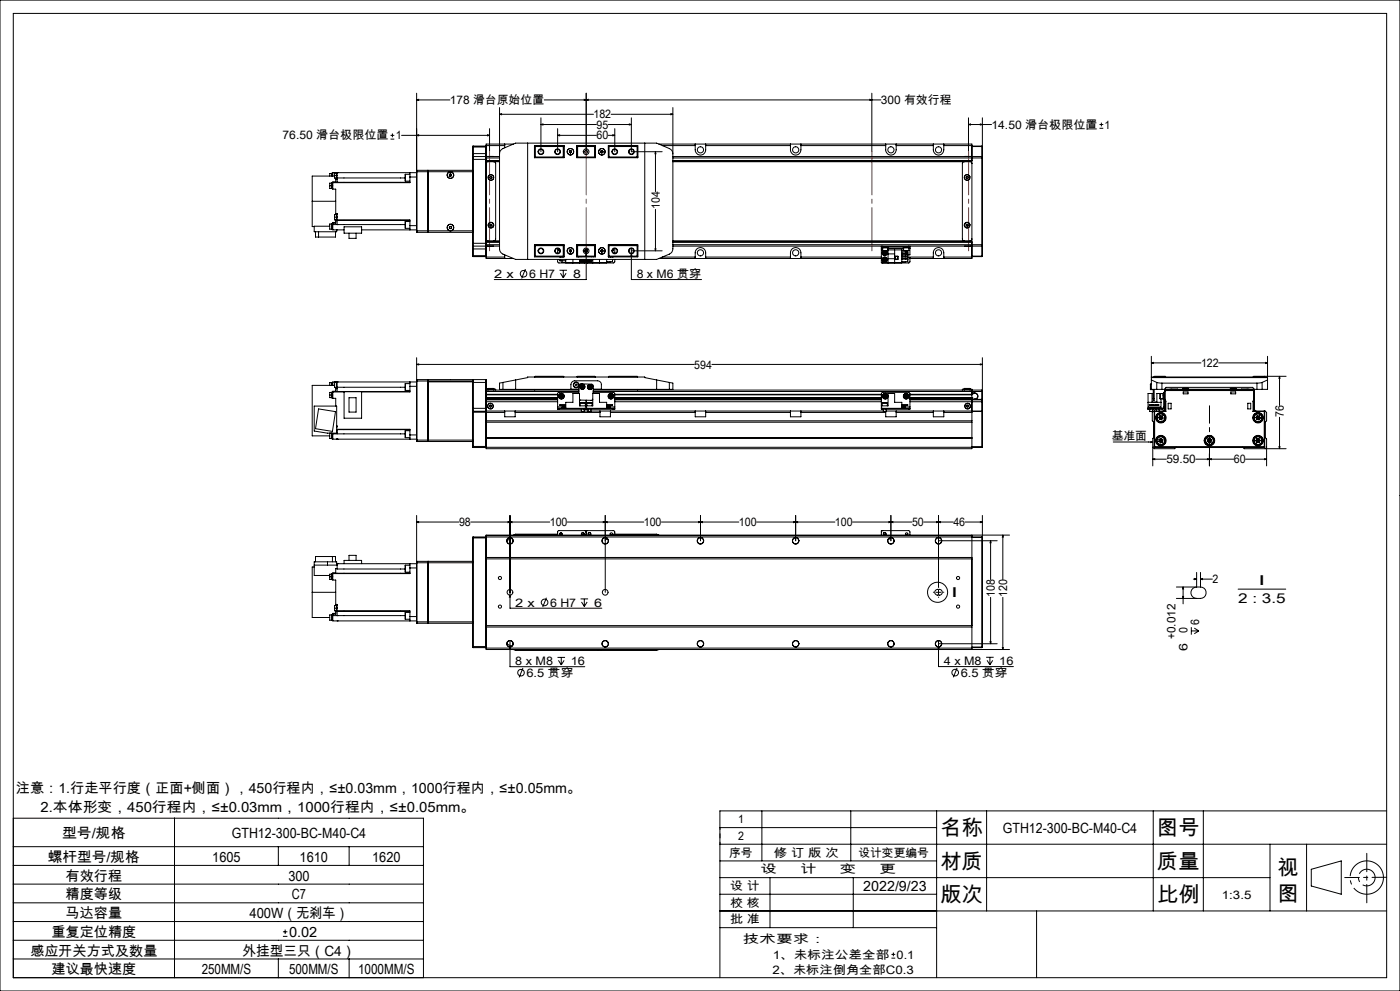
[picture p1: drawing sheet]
<svg xmlns="http://www.w3.org/2000/svg" width="420mm" height="297mm" viewBox="0 0 420 297" stroke-linecap="round" stroke-linejoin="round" font-family="sans-serif">
<g fill="none" stroke="#000" stroke-width=".3">
<path d="M0 0h420v297h-420zM4 4h412v289h-412zM125 29.9l.6-.1v.3zM125 29.9h10M125 27.9v41.3M146.9 38.6v6.9M149.9 34.3l.6-.2v.3zM149.9 32.2v42.4l.1 .6 .6 .8 4.1 1.7h42.3l4.4-1.9 .5-1.2v-42.4M149.9 34.3h28.1M162.3 37.3l.6-.2v.4zM162.3 37.3h16.6M162.3 35.3v10.2"/>
<path d="M167.3 38.6v6.9M175.3 29.8l.6 .1-.6 .2zM175.9 29.9l.6-.1v.3zM175.9 27.9v17.6M182.5 37.3h6.9M183.3 34.3h18.6M184.4 38.6v6.9M188.8 37.1l.6 .2-.6 .2zM189.4 35.3v10.2h9.2M201.3 34.1l.6 .2-.6 .1zM260.9 29.8l.6 .1-.6 .2zM261.5 27.9v17.6"/>
<path d="M264.3 29.9h-101M290.5 37.3l.6-.2v.4zM290.5 37.3h7M290.5 35.3v10.2M294.1 37.1l.6 .2-.6 .2zM294.7 35.3v11.8M329.8 38.4h1.2M329.8 37.3h1.2M330.4 36.8v1.1M98.9 55.7v.8h.8M98.9 55.7h.9M99.5 54.9h-.6v.8"/>
<path d="M99.5 52h-.6v.8M99.7 54.8l.1 1.7M99.7 51.9v.9M99.8 54.6v.1M99.8 54.8h-.3v1.7M99.8 51.9h-.3v.9M99.8 54.7v2h.9v7.3M99.8 54.6h23.2M100.4 52.8h-6.7v7.5M100.4 52.6v.8h.5M100.4 52.6h.7M100.7 53.8v.7l-.9 .1"/>
<path d="M100.7 53.4v.4M100.7 51.7v.1M100.7 53.8h.4M100.9 51.7v1.7h.2M100.9 51.8h-.5v.8M101.1 54.6h.1M101.1 53.3v1.3M101.1 51.7v1.6M101.1 51.7h.1M101.1 53.3h20.5M117.2 41.7h1.1M117.2 40.6h1.1"/>
<path d="M117.7 40v1.1M120.5 40.6h26.4M121.6 53.3v1M121.6 52.2h.1M121.6 52.3v1M121.6 52.2h1.4M121.6 54.3h1.4M123 51.7v1.4M123 53.1v1.6h-23.2M123 53.1h2M125 40.6l.6-.2v.3zM125 51.5h16.8v-.5h-13.4v18.6"/>
<path d="M125 51.7h-25.2v1.1M125.1 51v.5M125.1 51l-.1 .5M125.1 51h3.2M128.3 51v18.6M128.3 51l.1 .1M128.4 51.1v18.4M128.4 51.1h.1M134.8 52.3l.1 .4M134.9 52.7l.3 .1M135.1 52.1l.3 .2M135.1 52.1l-.3 .2"/>
<path d="M135.4 52.3v.3M135.4 52.6l-.2 .2M141.8 51.1h.1M141.9 47v.8M141.9 46v1M141.9 47.8v25.1M141.9 47.8h3.9M141.9 46h3.9M141.9 44.1h3.9M141.9 46.9v26.9M141.9 43.8v3.1M141.9 43.8v2.2"/>
<path d="M141.9 46.9h8M141.9 46.9v.1M141.9 43.8h3.9M145.8 46.9v26.9M145.8 43.8v3.1M145.8 46.9v.1M145.8 43.8h.1M145.8 46.9h.1M145.8 47v.8M145.8 47.8v25.1M145.8 48.1h4.1M145.8 43.6h5.6"/>
<path d="M145.8 47.3h4.1M146.3 40.4l.6 .2-.6 .1zM146.3 46.9h1.7M147.1 52.9h.4l.1 .3-.2 .3h-.3l-.2-.3zM148.1 48.5l.6 .4v22.8l-.6 .5M149.9 48.5h-3.5l-.6 .5M149.9 46.1l.1-.7 .6-.7 4.1-1.8h42.3l4.1 1.8 .5 .5 .3 .9M151.4 43.2v1.1M154 43.2h-8.2v3.7M158.3 42.9v34.8M160.3 46.9h.1M160.3 43.7h8.9v3.6h-8.9z"/>
<path d="M160.4 43.8v3.5M160.4 43.8h8.8M160.4 43.8l.1 .1M160.5 43.9h8.5M160.5 43.9v3.2M160.5 47.1l-.1 .1h8.8M160.5 47.1h8.5M167.3 40.6l.6-.2v.3zM167.3 40.6h11.6M169 43.9v3.2M169 43.9l.1-.1v3.4l-.1-.1M170.9 45.6l.2 .2"/>
<path d="M170.9 45.3v.3M171.1 45.2l.3 .1M171.1 45.2l-.2 .1M171.4 45.3v.3M171.4 45.6l-.3 .2M173 43.7l.1 .1M173 43.7h5.6v3.6h-5.6zM173 43.8h5.6M173 47.2h5.6M173.1 43.8v3.4l.2-.1M173.1 43.8l.2 .1M173.3 43.9h5.1"/>
<path d="M173.3 43.9v3.2M173.3 47.1h5.1M178.4 43.9l.2-.1v3.4l-.2-.1M178.4 43.9v3.2M180.3 45.6l.3 .2M180.3 45.3v.3M180.6 45.2l.2 .1M180.6 45.2l-.3 .1M180.8 45.3v.3M180.8 45.6l-.2 .2M182.5 40.6h1.9M182.5 43.7h8.8v3.6h-8.8z"/>
<path d="M182.5 43.8h8.8M182.7 43.9l-.1-.1v3.4l.1-.1M182.7 43.9h8.4M182.7 43.9v3.2M182.7 47.1h8.4M183.1 43.7v.1M183.8 40.4l.6 .2-.6 .1zM191.1 43.9v3.2M191.1 47.1l.2 .1h-8.8M191.3 43.8v3.5M191.3 46.9h.1M191.3 43.8l-.2 .1"/>
<path d="M193.4 42.9v34.8M196.6 45.5l.2 .6h-.3zM196.6 45.5v11.9M197.7 43.2h93.9v34.3h-18.6M198.7 43.6h9.9M201.9 48.5h89.1l.6 .5M201.9 46.9h92.7M201.9 48.1h89.7M201.9 47.3h92.7M208.6 43.2v1.7a1.57 1.57 0 0 0 1.5 1.6 1.57 1.57 0 0 0 1.6-1.6v-1.7M211.7 43.6h25.4M237.1 43.2v1.7a1.57 1.57 0 0 0 1.6 1.6 1.57 1.57 0 0 0 1.6-1.6v-1.7"/>
<path d="M240.3 43.6h25.4M265.7 43.2v1.7a1.57 1.57 0 0 0 1.6 1.6 1.57 1.57 0 0 0 1.6-1.6v-1.7M268.9 43.6h11.1M280 43.2v1.7a1.57 1.57 0 0 0 1.6 1.6 1.57 1.57 0 0 0 1.5-1.6v-1.7M283.1 43.6h8.5M289.3 48.5l-.6 .4v22.8l.2 .3 .4 .2M289.4 46.9h1.7M289.8 53.1l.3-.2h.3v.4l-.2 .2-.3-.1zM291.6 43.8h3M291.6 43.9h3M294.6 46.9v.4M294.6 47.3h.1"/>
<path d="M294.6 46.9l.1 .2M294.6 43.8v.1M294.6 43.9v3M294.6 47.3v26M294.7 47.1v.2M294.7 47.3v26M93.7 60.3v7.6h.6M93.7 60.3h7M94.7 69.5v1.5h5.9v-1.5M95.6 69.5v1.5M98.9 67.8h-4.6v1.7h6.7v-.6M99.5 67.1h-.6v1.6h.6"/>
<path d="M99.7 67.1v1.7M99.8 66.9v.4M99.8 67.3v1.6h3.4M99.8 67.1h-.3v1.7h.3M99.8 67.3h21.8M100.4 65.1v.8h22.6v1.7M100.4 65.1h.7M100.7 64h.4v1.1M100.7 64v.3M100.7 66.1v.8h-.9M100.7 65.9v.2M100.7 66.7h-.9v.2"/>
<path d="M100.7 66.1h.4M100.9 64.3h-.5v.8M101.1 64.2h-.2v1.7M101.1 65.1v.9M101.1 67.3h.1M101.1 66v1.3M101.1 68.9h.1M101.1 66h21.9M103.2 68h5.3v1.9h-5.3zM104.7 69.9v1.5h2.1v-1.5M108.5 68.9h16.5M121.6 68.4h.1"/>
<path d="M121.6 67.4v1M121.6 66.4v1M121.6 66.4h1.4M121.6 68.4h1.4M123 67.6v1.3M123 67.6h2M125 69.2h16.8v.4M125 69.2l.1 .4M125.1 69.2v.4M125.1 69.6h3.2M128.4 69.5h.1M128.4 69.5v.1"/>
<path d="M128.4 69.5l-.1 .1M128.4 69.6h13.4M134.8 68.4l.3 .1M134.9 68l-.1 .4M135.1 67.9l.3 .1M135.1 67.9l-.2 .1M135.4 68v.4M135.4 68.4l-.3 .1M141.8 69.5h.1M141.9 72.9v.8M141.9 73.7v.9M141.9 74.6v2.3"/>
<path d="M141.9 69.5l-.1 .1M141.9 76.6h3.9M141.9 72.9h3.9M141.9 73.7v.1M141.9 74.6h3.9M141.9 73.8v3.1M141.9 73.8h8M141.9 76.9h3.9M145.8 73.8v3.1M145.8 71.6l.5 .6h3.6M145.8 73.7h.1M145.8 72.9v.8"/>
<path d="M145.8 73.8v3.7h8.2M145.8 72.5h4.1M145.8 77h5.6M145.8 73.3h4.1M145.8 73.7v.1M145.8 76.8v.1M146.3 73.8h1.7M147 67.4l.2-.2 .3 .1 .1 .3-.3 .2zM151.4 76.4v1.1M160.3 73.8h.1M160.3 73.4h8.9v3.6h-8.9zM160.4 73.4v3.5"/>
<path d="M160.4 76.9h8.8M160.5 73.6v3.2M160.5 76.8h8.5M160.5 73.6h8.5M160.5 76.8l-.1 .1M167.3 77.7v.8l.3 .3h8M167.3 74.5v1.4M167.6 75.1h.4M167.6 74.6v.5M167.9 77h.1M167.9 77.7v.4h1.8M168 75.2l-.1 .3"/>
<path d="M168.1 78.1h.4M168.6 76.9v.1M168.6 78.1v.6h1.1M169 73.6v3.2M169 73.6l.1-.1v3.4l-.1-.1M169.2 73.5h-8.8l.1 .1M169.7 77.7v1.1h12.3v-1.1M170.9 75.3l.2 .2M170.9 75v.3M171.1 74.9l.3 .1M171.1 74.9l-.2 .1M171.4 75v.3"/>
<path d="M171.4 75.3l-.3 .2M171.9 77.7v1.1M173 73.4h5.6v3.6h-5.6zM173 76.9h5.6M173 73.5h5.6M173.1 76.9l-.1 .1M173.3 73.6l-.2-.1v3.4M173.3 73.6v3.2M173.3 76.8h5.1M173.3 73.6h5.1M173.3 76.8l-.2 .1M173.6 76.9v.1"/>
<path d="M173.7 76.9v.1M173.8 77.7v1.1M173.9 78h.1M173.9 78h1.6M173.9 77.7v.3M174 78h1.5M174.3 76.9v.1M174.6 78l.1 .2M174.8 78l-.1 .2M175 78l.1 .1M175.1 78.1l-.4 .1M175.2 78l-.1 .1"/>
<path d="M175.4 75.1h.1M175.4 75.3l.1 .2M175.5 75.1h-.1M175.5 75v.1M175.5 77.7v.3M175.5 74.9h.6M175.6 77.7a.74 .74 0 0 1-.6 .8 .74 .74 0 0 1-.9-.5M175.6 77.7a.78 .78 0 0 1-.6 .9 .78 .78 0 0 1-.9-.6M175.9 76.1l.1 .6h-.3zM175.9 74.3v9.5h-27.6M176.2 75.1h.1M176.2 78h.1"/>
<path d="M176.2 75v.1M176.2 77.7v.3M176.2 75.3l-.1 .2M176.2 78h1.5M176.5 78v.1M176.5 78.1l.4 .1M176.9 78v.2M177.2 78l-.3 .2M177.4 76.9v.1M177.6 78a.76 .76 0 0 1-.9 .5 .76 .76 0 0 1-.6-.8 .78 .78 0 0 0 .6 .9 .78 .78 0 0 0 .9-.6M177.7 78h.1M177.8 77.7v.3"/>
<path d="M177.8 77.7v1.1M178 76.9v.1M178.4 73.6l.2-.1v3.4l-.2-.1M178.4 73.6v3.2M179.8 77.7v1.1M180.3 75.3l.3 .2M180.3 75v.3M180.6 74.9l.2 .1M180.6 74.9l-.3 .1M180.8 75v.3M180.8 75.3l-.2 .2M182.5 73.4h8.8v3.6h-8.8z"/>
<path d="M182.5 76.9h8.8M182.5 73.5h8.8l-.2 .1M182.7 73.6l-.1-.1v3.4l.1-.1M182.7 73.6v3.2M182.7 76.8h8.4M182.7 73.6h8.4M183.1 76.9v.1M183.1 78.4v.3h-1.1M183.7 75.1h.3M183.8 77h.1M183.8 77.9v-.2v.7h-1.8M184 75.1h-.3"/>
<path d="M184 74.6v.5M184.4 77.7v.9l-.3 .2h-8M184.4 74.5v1.4M189.4 76.1l.2 .6h-.3zM189.4 74.3v9.5h21.1M189.4 75.2h9.2M191.1 73.6v3.2M191.1 76.8l.2 .1M191.3 73.4v3.5M191.3 73.8h.1M196.5 74.6h.3l-.2 .6zM196.6 62.8v12.4"/>
<path d="M197.7 77.5h66.7M198.7 77h9.9M201.9 72.5h89.7M201.9 73.8h92.7M201.9 73.3h92.7M208.6 77.5v-1.7a1.57 1.57 0 0 1 1.5-1.6 1.57 1.57 0 0 1 1.6 1.6v1.7M211.7 77h25.4M237.1 77.5v-1.7a1.57 1.57 0 0 1 1.6-1.6 1.57 1.57 0 0 1 1.6 1.6v1.7M240.3 77h24.1M264.4 74h.4M264.4 74v.5M264.4 74.5v4.3h6.1v-3.9"/>
<path d="M264.4 73.8v.2M264.4 74.9h.4M264.4 74.5h.4M264.7 74v.3h1.7v-.3M264.8 75.1h.9M264.8 75.1h1.5M264.8 74.3v.8M264.8 73.8v.2M264.8 74h7.8M265 77.7l.1 .4M265 77.7l.4 .1M265 76l.4 .2"/>
<path d="M265.1 75.1a.77 .77 0 0 0-.4 1.1 .77 .77 0 0 0 1 .3 .77 .77 0 0 0 .4-1M265.1 78.1l.4 .1M265.1 75.6l-.1 .4M265.1 75.6l.3 .2M265.1 75.1a.74 .74 0 0 0-.4 1 .74 .74 0 0 0 1 .4 .74 .74 0 0 0 .4-1M265.3 77.4l.4 .1M265.3 77.4l-.3 .3M265.3 77.4l.1 .4M265.4 77.8l.4 .2M265.4 77.8l.1 .4M265.4 77.8l-.3 .3M265.4 75.8l.3 .3"/>
<path d="M265.4 75.8l-.4 .2M265.4 75.8v.4M265.5 75.4l.3 .2M265.5 75.4l-.4 .2M265.5 75.4l-.1 .4M265.7 75.1l.4 .4M265.7 77.5l.1 .5M265.7 77.5l-.3 .3M265.7 76.1l-.3 .1M265.8 75.1l.3 .4M265.8 78l-.3 .2M265.8 75.6l-.1 .5"/>
<path d="M265.8 75.6l-.4 .2M266.3 75.1h-.6M266.3 74.3v.8M266.3 74.9l4.8 .1M266.3 74.5h4.8M266.4 74.9v3.9M266.4 76.1h2M266.4 77.5h2M268.4 74.9v3.9M268.5 76.8h.9v.9h-.9zM269.3 76.8v.9M270.5 75.5h1.8v.4"/>
<path d="M270.5 76.2h1.8v.5h-1.8M270.5 77h1.8v.4h-1.8M270.5 77.7h1.8M270.5 75.9h1.8M271 74v.3h1.6M271.1 75.1h1.5M271.1 74.3v.8M271.6 77.4v.3l.4-.2 .3 .2M271.6 75.1v.4M271.6 76.7v.3M271.6 78.4v.3h-1.1M271.8 75.5h.4"/>
<path d="M271.9 77.5h.2M272.3 75.9l-.2 .3-.5-.3v.3M272.3 75.7v.2M272.3 77.7v.2M272.3 77.3h.7v1.2l-.3 .3h-8.1M272.3 77.7v.7h-1.8M272.3 77h7.7M272.6 74h.4M272.6 73.8v.2M272.6 74.3v.8M272.6 74.5h.4M272.7 74l-.1 .3"/>
<path d="M273 74v.5M273 73.8v.2M273 74.5v1.9h-.7M280 77.5v-1.7a1.57 1.57 0 0 1 1.6-1.6 1.57 1.57 0 0 1 1.5 1.6v1.7M283.1 77h8.5M289.4 73.8h1.7M289.8 67.4l.3-.2 .3 .4-.2 .2-.3-.1zM291.6 71.6l-.5 .6h-89.2M291.6 76.9h3M291.6 76.8h3M294.6 73.3h.1M294.6 73.3v.5"/>
<path d="M294.6 76.8h.1M294.6 76.8v.1M294.6 73.8v3M294.7 73.3v.3M294.7 73.6l-.1 .2M294.7 76.8l-.1 .1M294.7 73.6v3.2M157.6 80.6l-1.1 2.9M167.9 81h2.2M168.1 81.9l.9 1.4M169 81v2.3M169.8 81.9l-.8 1.4"/>
<path d="M98.9 118.4v.8h.6M98.9 118.4h.9M99.5 117.6h-.6v.8M99.5 114.6v.9M99.7 117.5v1.7M99.7 114.6l-.8 .1v.8M99.8 117.3v.2M99.8 117.5h-.3v1.7h.3M99.8 114.6l-.1 .9M99.8 117.5v1.9h.9v2.3M99.8 117.5h3.4M99.8 117.3h23.2"/>
<path d="M100.4 115.5h-6.7v15.1h5.2M100.7 116.5v.8h-.9M100.7 116.1v.4M100.7 114.5h.1M100.7 116.5h.4M100.9 114.5v1.7h.2M100.9 114.5h-.5v1.6h.5M101.1 117.3h.1M101.1 116.1v1.2M101.1 114.5v1.6M101.1 114.5h.1M101.1 116.1h20.5"/>
<path d="M103.2 117.4h5.3v7.9h-5.3zM104.7 119.2h2.1v4.3h-2.1zM121.6 115v2M121.6 115h.1M121.6 115h1.4M121.6 117h1.4M123 114.5v1.3M123 115.8v1.7h-14.5M123 115.8h2M125 109.2l.6-.1v.3zM125 107.2v24.7M125 109.2h83.3"/>
<path d="M125 114.5h-25.2v1M125 114.2h16.8M125.1 113.8v.4M125.1 113.8l-.1 .4M125.1 113.8h3.2M128.3 113.8l.1 18.1M128.3 113.8v18.5M128.4 113.8h13.4v.5h-13.4zM141.9 114.6h3.9M141.9 114.6v7.8M141.9 113.8v9.5M141.9 113.8v.8"/>
<path d="M141.9 113.8h3.9M145.8 113.8v9.5M145.8 113.8v.8M145.8 119.7v.1M145.8 114.6v2.7M145.8 119.8v2.6M145.8 116.7h.6M145.8 119.2h21.5M145.8 117.3v2.4M145.8 116.9h27.9M145.8 118.3h21.5M145.8 117.3h27.9"/>
<path d="M145.8 119.8h21.5M145.8 119.7h21.5M146.4 116.6l.1 .1M146.4 116.4h1.7M146.4 116.6h1.7M146.4 116.4v.5M146.4 116.7h1.7M148.1 116.7h.1M148.1 116.7h.6v.2M148.1 116.4v.5M150.9 116.7h20.4v-1.4a1.21 1.21 0 0 1 1.1-1.2h6.9a1.14 1.14 0 0 1 1.1 1.2v1.4h20.4M150.9 114.6l-1 .2v1.9h1"/>
<path d="M150.9 114.6v2.1M154.7 113.9v2.8M160.4 112.9h8.7M160.4 112.9v.1M160.4 116.7v.2M167.3 119.2h-21.5l21.5 .1M167.3 118.2h-21.5h21.5M168 118.5l.1 .5M168 118.5l.4 .2M168.1 119l.4 .2M168.4 118.3l.4 .2M168.4 118.3l-.4 .2"/>
<path d="M168.4 118.3v.4M168.4 118.7l.4 .2M168.4 118.7l.1 .5M168.4 118.7l-.3 .3M168.8 118.5v.4M168.8 118.5l-.4 .2M168.8 118.9l-.3 .3M169.1 112.9v.1M171.3 116.6h2.4M173.1 112.9h5.5M173.1 112.9v.1M173.6 117.6h-6.1l-.2 .3v4.1"/>
<path d="M173.6 117.9l.1-2.3 .5-.6 3.6 .2 .2 .5-.1 2.2M174.3 115.8l.1 .4M174.3 115.8l.4 .1M174.4 116.2l.4 .1M174.6 115.5l-.3 .3M174.6 115.5l.4 .1M174.6 115.5l.1 .4M174.7 115.9l.1 .4M174.7 115.9l.4 .1M175 115.6l.1 .4M175 115.6l-.6 .6M175.1 116l-.3 .3"/>
<path d="M175.9 119.9v2.8M176.6 115.9l.1 .4M176.6 115.9l.8 .2M176.7 116.3l.4 .1M176.9 115.6l-.3 .3M176.9 115.6l.4 .1M176.9 115.6l.1 .4M177 116l.1 .4M177 116l-.3 .3M177.3 115.7l.1 .4M177.3 115.7l-.3 .3M177.4 116.1l-.3 .3"/>
<path d="M177.8 119.6l-.4 .4-3.6-.2M177.9 117.6h6.3l.2 .4v4M177.9 117.3h116.7M178 116.9h116.6M178 116.6h2.4M178.6 112.9v.1M182.6 112.9h8.7M182.6 112.9v.1M182.9 118.6v.4M182.9 118.6l.8 .3M182.9 119l.4 .2M183.2 118.3l.4 .2"/>
<path d="M183.2 118.3l-.3 .3M183.2 118.3l.1 .9M183.6 118.5l.1 .4M183.6 118.5l-.7 .5M183.7 118.9l-.4 .3M184.4 119.2h80M184.4 118.2h80M184.4 118.3h80M184.4 119.8h80M184.4 119.7h80M184.4 119.3h80M191.3 112.9v.1"/>
<path d="M191.3 116.7v.2M197 113.9l-3.6-.7v-.2h-35.1v.2l-7.4 1.4M197 113.9v2.8M197 113.9l3.8 .7M200.8 114.6l1.1 .2v1.9h-1.1M200.8 114.6v2.1M213.6 109.2h81.1M265.1 118.8l.4 .4M265.3 118.5l-.2 .3M265.3 118.5l.6 .5M265.6 118.7l-.5 .1M265.6 118.7l-.1 .5"/>
<path d="M265.6 118.3l.4 .3M265.6 118.3l-.3 .2M265.6 118.3v.4M265.9 119l-.4 .2M266 118.6l-.1 .4M266 118.6l-.4 .1M271.5 118.6v.4M271.5 118.6l.7 .3M271.5 119l.4 .2M271.8 118.3l.4 .2M271.8 118.3l-.3 .3M271.8 118.3l.1 .9"/>
<path d="M272.2 118.5v.4M272.2 118.5l-.7 .5M272.2 118.9l-.3 .3M273 118.2h18.6M273 119.2h18.6M273 118.3h18.6M273 119.8h21.6M289.3 116.4h1.7M289.3 116.6v.1M289.3 116.7h-.6v.2M289.3 116.6h1.7M289.3 116.4v.5"/>
<path d="M289.3 116.7h1.7M291 116.6l-.1 .1M291 116.7h.6v3M291 116.4v.5M291.6 119.2l-18.6 .1M291.6 119.7v14.8h-145.8v-11.3M291.6 119.2h.1M291.6 118.2h.1M291.6 119.7h.1M291.6 119.7h3M291.6 117.8h.8M291.6 117.9h.8"/>
<path d="M292.4 117.9a.88 .88 0 0 1 .9 .8 .88 .88 0 0 1-.9 .9M292.4 117.8a.99 .99 0 0 1 1 .8 .99 .99 0 0 1-.8 1.1M292.4 117.8v.1M292.4 119.6v.1M292.4 119.6l-19.4 .1M294.1 109.1l.6 .1-.6 .2zM294.6 116.9v.4M294.6 119.7l.1 .1M294.6 119.7v.1M294.6 119.8v.6M294.6 117.3v2.4M294.7 107.2v26.7"/>
<path d="M294.7 119.8h-.1M294.7 119.8l-.1 .6M345.1 115.2l.1 1.6M345.1 115.2h.1M345.2 115.1l-.1 .1M345.2 115.2h-.1M345.2 115.1v.1M345.2 115.2v1.6M345.2 115.1h.2M345.2 116.8h.8M345.2 115.2h.2M345.4 113h34.9"/>
<path d="M345.4 113.2h34.9M345.4 113.9l1.6 .7M345.4 108.8l.6-.2v.3zM345.4 106.8v9.9h1.6M345.4 108.8h14.9M346 119.4v.6h.3v-.6M346 116.7v2.7M346 119.4h.3M346.3 112.9h3.4M346.3 112.9v.1M346.3 116.7v2.7M347 114.6l1.6 .2"/>
<path d="M347 116.7h1.6M347 114.6v2.1M348.1 118v1.5M348.1 119.5h.8M348.1 118h.8M348.3 118l-1.2-.1v2.6h-1.5v-2.6h-1.2v4.5M348.3 119.5v2.9M348.6 116.7h.8M348.6 114.8h28.5M348.6 114.8v1.9M349.1 117.9h-.2v1.7h.2M349.1 118h.3"/>
<path d="M349.1 118v4M349.4 117.6h-.3v.4M349.4 116.7l.4-.6h26l.5 .6M349.4 116.7v4.2M349.4 119.8l.2 .6M349.5 116.6h26.7v.5M349.5 116.6v.5M349.5 119.9v1M349.5 119.7l.1 .1M349.5 119.7l-.1 .1M349.5 117.3v2.4M349.6 119.8l.1 .6"/>
<path d="M349.6 119.8h-.2M349.7 112.9v.1M349.8 117l-.3 .3M349.8 116.9v.1M349.8 116.9l-.3 .2v.2M349.8 116.9h26M349.8 117h26M351 116.9v-.2h.5v.2M353.3 116.6v.1M354.8 116.4h1.8M354.8 116.6h.1M354.8 116.6h1.8"/>
<path d="M354.8 116.4v.2M355 117.5h1.4v.5h-1.4zM356.5 116.7h.1M356.6 116.4v.2M365.6 108.8h14.7M369.1 116.6v.1M369.1 116.4h1.7M369.1 116.6h1.7M369.1 116.4v.2M369.3 117.5h1.4v.5h-1.4zM370.8 116.6v.1M370.8 116.4v.2"/>
<path d="M372.4 116.6v.1M374.1 116.9v-.2h.6v.2M375.8 117l.3 .3M375.8 116.9v.1M375.8 116.9l.4 .2-.1 .2M376 112.9h3.4M376 112.9v.1M376.1 119.8l-.2 .6M376.1 119.8h.1M376.1 119.7v.1M376.1 119.7l.1 .1M376.1 117.3v2.4"/>
<path d="M376.2 119.9v1M376.2 119.8l-.1 .6M376.3 116.7h.8M376.3 116.7v4.2M377.1 116.7h1.5M377.1 114.8v1.9M378.6 114.6l-1.5 .2M378.6 114.6v2.1M379.3 112.8l.1 .1M379.4 112.9v.1M379.7 108.6l.6 .2-.6 .1zM380.3 113.9l-1.7 .7"/>
<path d="M380.3 106.8v9.9h-1.7M383.9 112.8l.1 .6h-.3zM383.9 112.8v8.7M385.8 112.8l-9.8 .1M95.6 122.6l5 .8-.9 5.9-5-.8zM98.9 129.8v1.6h.6M99.5 129.8v1.7h.3M99.7 129.8v1.7M99.8 129.8v.2M99.8 130v1.6h25.2M99.8 130h21.8M100.9 131.6h.1"/>
<path d="M101 127.7v.2M101 129.8v-8.1h-6.7v7.5l3.9 .6h2.9v-1.1h21.9v1.6M101.1 131.6h.1M101.1 128.8h21.9M121.6 129.1v2.1M121.6 129.1h1.4M121.6 131.2h1.4M123 130.3v1.3M123 130.3h2M125 131.9l.1 .4M125 131.9h16.9M125.1 131.9v.4"/>
<path d="M125.1 132.3h3.2M128.4 131.9v.4M128.4 132.3h.1M128.4 132.3h-.1M128.5 132.3v-18l13.4 .1-.2 17.9M128.5 132.3h13.2M141.9 122.4v.9M141.9 123.6h9.5M141.9 132.3h-.2M141.9 123.3v10.8M141.9 122.4h3.9M141.9 133.8h3.9"/>
<path d="M141.9 123.3h3.9M141.9 134.1h3.9M141.9 123.3h.1M145.8 123.3v10.8M145.8 123.3h.1M145.8 122.4v.8M145.8 123.2h5.6M145.8 126.1h145.8M145.8 126.5h145.8M145.8 131.1h145.8M145.8 131.4h145.8M145.8 120.4h21.5"/>
<path d="M146.9 121.5l.5 .1v.3l-.6-.1zM151.4 123.2h3.2M151.4 123.2v1.7h3.2v-1.7M154.6 123.2h19.8M154.6 123.6h25.4M167.3 122.4v.3h.4M167.3 122.4h.4M167.3 122v.4M167.3 122h2.4M167.7 122.4h7.7M167.7 122.7h7.7M167.7 122.4v.3"/>
<path d="M168.6 122v.2h1.1M169.7 122.4v-1.8h2.2v-2.7h1.9v3.7h4v-3.7h2v2.7h2.2v1.8M169.7 121.4h-1.8h1.8M174.1 120.8h1.5M174.1 120.8v.8M174.4 123.3h.9M174.4 122.7v.6M175.3 122.7v.6M175.3 123.2h1.1M175.4 122.4h.9M175.4 122.7h.5M175.4 122.4v.3"/>
<path d="M175.6 120.8v.8M175.9 122.7h.4M176.1 120.8h1.5M176.1 120.8v.8M176.3 122.4h7.7M176.3 122.4v.3M176.3 122.7h7.7M176.4 123.3h.1M176.4 122.7v.6M176.5 123.3h.8M177.3 123.3h-.8M177.3 122.7v.6"/>
<path d="M177.3 123.2h2.7M177.6 120.8v.8M180 123.2h3.1M180 123.2v1.7h3.1v-1.7M182 121.4h1.8h-1.8M183.1 122v.2h-1.1M183.1 123.2h25.5M183.1 123.6h25.5M184 122.4h.4M184 122.4v.3M184.4 122.4v.3h-.4M184.4 122v.4"/>
<path d="M184.4 122h-2.4M184.4 120.4h80M208.6 123.2h3.1M208.6 123.2v1.7h3.1v-1.7M211.7 123.2h25.4M211.7 123.6h25.4M237.1 123.2h3.2M237.1 123.2v1.7h3.2v-1.7M240.3 123.2h24.7M240.3 123.6h25.4M264.4 122.4h.4M264.4 121.6h2v-3.7h2v2.7h2.1v1.8"/>
<path d="M264.7 120.8h1.5M264.7 120.8v.8M264.8 122.4h7.8M264.8 122.7h7.8M264.8 122.4v.3M265 123.3h.1M265 122.7v.6M265.1 123.3h.8M265.1 123.3h.6M265.9 123.2h3M265.9 123.3h-.2M265.9 122.7v.6"/>
<path d="M266.2 120.8v.8M268.9 123.2h11.1M268.9 123.2v1.7h-3.2v-1.6M268.9 123.6h11.1M270.5 121.4h1.8h-1.8M271.6 122v.2h-1.1M272.6 122.4h.4M272.6 122.4v.3M273 122.4v.3h-.4M273 122v-4.1l-.2-.3h-8l-.4 .4v4.7h.4M273 122v.4M273 122h-2.5"/>
<path d="M273 120.4h21.6M280 123.2h3.1M280 123.2v1.7h3.1v-1.7M283.1 123.2h11.5M283.1 123.6h8.5M290.2 121.4l.3 .1-.1 .5h-.3l-.2-.4zM291.6 133.9h3M291.6 123.3h3M294.6 133.9v.2M294.6 133.9h.1M294.6 123.2v.1M294.6 134.1h-148.8"/>
<path d="M294.6 120.4v2.8M294.6 123.3v10.6M294.7 133.9l-.1 .2M334 132.5h11.8M344.4 120.6h3.9M344.5 122h3.7v.2h-3.7zM344.8 122.4h-.5v.3h.5M344.8 122.4h3.9M344.8 121.4h.7zM344.8 122.7h1.1M344.8 122.4v.3M344.9 123.3h.9"/>
<path d="M344.9 122.7v.6M345.2 132.4l.6 .1-.6 .1zM345.8 121.4h.4zM345.8 122.7v.6M345.8 134.1l.5 .4h6.1l.4-.4M345.8 137.6l.6-.1v.3zM345.8 137.6h4.1M345.9 122.7h.9M345.9 122.4v.3M346.3 123.3h.1M346.3 133.9h.1M346.3 133.9l.1 .2"/>
<path d="M346.3 123.3v10.6M346.4 133.9v.2M346.4 134.1h32.9M346.4 133.9h32.9M346.4 123.3h3.3M346.4 123.3v10.6M346.5 121.4h.4zM346.8 122.7h1.9M346.8 122.4v.3M346.9 122.7v.5M347.2 121.4h.5zM347.6 125.1l.2 .6"/>
<path d="M347.6 125.1l1.3 .2M347.7 132.3l.5 .4M347.7 131.7v.6M347.7 131.7l.6 .3M347.8 122.7v.5M347.8 125.7l.7 .1M348 124.6l-.4 .5M348 124.6l.7 .1M348 124.6l.3 .6M348.3 125.2l-.5 .5M348.3 125.2l.2 .6M348.3 132l.5 .5"/>
<path d="M348.3 132l-.1 .7M348.3 131.4l.6 .4M348.3 131.4l-.6 .3M348.3 131.4v.6M348.7 122.4v.3M348.7 124.7l.2 .6M348.7 124.7l-.4 .5M348.8 132.5l-.6 .2M348.9 131.8l-.1 .7M348.9 131.8l-1.2 .5M348.9 125.3l-.4 .5M349.1 122l-.4 .4"/>
<path d="M349.1 122h.3M349.4 122.5h.1M349.4 122.3v.2M349.4 122.1l-.7 .6M349.4 122.6l-.5 .6M349.4 120.9v1.4M349.4 122.3v.3M349.4 120.9h.2M349.4 122.6h.2M349.5 122.6l-.5 .6M349.6 120.9h.1M349.6 122.6h.1"/>
<path d="M349.6 120.9v1.7M349.6 123.2l.1 .1M349.6 120.4h.1M349.6 123.2h-3.5l-.4 .4v2.5l.4 .4v4.6l-.3 .3v8.2M349.6 120.4v2.8M349.7 120.4v2.9M350.4 120.9h.9v1.7h-.9zM352.8 134.1h20.1M362.2 132.2l.4 .5M362.2 137.5l.6 .1-.6 .2zM362.4 131.5l-.2 .7M362.4 131.5l.9 1"/>
<path d="M362.8 137.6l.6-.1v.3zM362.8 135.9v3.7M363 131.4l.5 .5M363 131.4l-.6 .1M363 131.4l-.4 1.3M363.3 132.5l-.7 .2M363.5 131.9l-.2 .6M363.5 131.9l-1.3 .3M370.1 137.6h-11.4M372.8 134.1l.5 .4h12.5M373.7 137.6h6.3M374.3 120.9h.9v1.7h-.9z"/>
<path d="M375.9 120.4h.2M375.9 123.3h3.4M375.9 120.4v2.9M376.1 122.5v.1M376.1 123.2l-.2 .1M376.1 123.2h3.5l.4 .4v2.5l-.4 .4v4.6l.4 .4v8.1M376.1 120.4v2.8M376.1 120.9h.1M376.1 120.9v1.7M376.1 122.6h.1M376.2 122.6l.4 .6M376.2 120.9l.1 1.5"/>
<path d="M376.2 122.6h.1M376.2 120.9v1.6M376.2 122.5v.1M376.3 122.6l.5 .6M376.3 122.4v.1M376.7 132.1l.4 .5M376.8 125.1l.2 .6M376.8 125.1l.6 .1M377 125.7l.6 .1M377 131.5l-.3 .6M377 131.5l.4 .5M377.2 124.6l-.4 .5"/>
<path d="M377.2 124.6l.6 .1M377.2 124.6l.4 1.2M377.4 132l-.3 .6M377.4 132l.4 .6M377.4 125.2l.7 .1M377.4 125.2l-.4 .5M377.7 131.5l.4 .5M377.7 131.5h-.7M377.7 131.5l-.3 .5M377.8 132.6h-.7M377.8 124.7l.3 .6M377.8 124.7l-.4 .5"/>
<path d="M378.1 132l-.3 .6M378.1 132l-1.4 .1M378.1 125.3l-.5 .5M379.3 133.9h.1M379.3 123.3h.1M379.3 133.9v.2M379.3 123.3v10.6M379.4 137.5l.6 .1-.6 .2zM379.4 133.9l-.1 .2M379.4 123.3v10.6M380 134.1l-.4 .4M383.7 133.9h.3l-.1 .6z"/>
<path d="M383.9 125.1v9.4M125 156.5l.6-.2v.3zM125 154.5v31.9M125 156.5h12.7M141.2 156.5h23.7M152.4 156.3l.6 .2-.6 .1zM153 156.5l.6-.2v.3zM153 154.5v27.8h27.6M167.9 159.9l.1 .3 .6-.1v-.2M168.1 159.7h.4M170.2 156.5h22.9M175.6 159.1h.5"/>
<path d="M175.9 159.1v1.3M181 156.3l.6 .2-.6 .1zM181.6 154.5v23M181.6 156.5l.6-.2v.3zM183.1 159.9v.2l.7 .1v-.3M209.5 156.3l.6 .2-.6 .1zM210.1 156.5l.6-.2v.3zM210.1 154.5v7.6M221.7 156.5h-23.3M227 156.5h23.5M238.1 156.3l.6 .2-.6 .1zM238.7 156.5l.6-.2v.3z"/>
<path d="M238.7 154.5v7.6M255.8 156.5h17.8M264.4 159.5l.4-.5h7.9l.3 .4v1M264.6 159.1h-.2v1.3M266.7 156.3l.6 .2-.6 .1zM267.3 156.5l.6-.2v.3zM267.3 154.5v7.6M271.6 159.9v.2l.7 .1v-.3M281 156.3l.6 .2-.6 .1zM281.6 156.5l.6-.2v.3zM281.6 154.5v21.4M286 156.5h-8.9"/>
<path d="M289.5 156.5h5.2M294.1 156.3l.6 .2-.6 .1zM294.7 154.5v39.4M93.7 177.5v7.6h5.2M93.7 177.5h7M94.3 169.9h-.6v7.6M94.3 169.4h6.8M94.7 168.4v-1.6h5.9v1.6M98.2 168.4v1M98.9 172.9v.7h.6M98.9 172.9h.9M99.5 172.1h-.6v.8"/>
<path d="M99.7 172v1.7M99.7 166.8v1.6M99.8 171.8v.1M99.8 172h-.3v1.7h.3M99.8 171.9v1.9h.9v7.3M99.8 171.8h23.2M101.1 170.4h-.4v1.3l-.9 .1M101.1 170.4l20.5 .1M101.1 168.9h.1M101.1 168.9v1.5M103.2 168.9v-.9h5.3v.9M104.7 168v-1.6h2.1v1.6"/>
<path d="M121.6 169.4v2.1M121.6 169.4h1.4M121.6 171.5h1.4M123 168.9v1.3M123 170.2v1.7h-23.2M123 170.2h2M125 168.9h-24v-.5h-6.7v4.1h4.6M125 168.7h16.9M125.1 168.2v.5M125.1 168.2l-.1 .5M125.1 168.2h3.2M128.3 168.2v18.6"/>
<path d="M128.3 168.2l.1 .1M128.4 168.7v18M128.4 168.3v18.4M128.4 168.3v.4M141.8 168.2l-13.4 .1M141.9 168.3v18.4M141.9 161.3h3.9M141.9 160.9v33.2M141.9 160.9h152.7M145.8 161v33.1M145.8 167.1h145.8M145.8 167.5h145.8"/>
<path d="M145.8 160.5h145.8M153 178.4l.1 .6h-.3zM153.6 161.4l-1.5 .6M163.9 179.1l-1.1 2.9M167.3 160.4v-1l.3-.4h7.9l.4 .5 .3-.5h7.9l.3 .3v1.1M167.3 160.1h-12.6l-.7 .3M167.9 160a.36 .36 0 0 1 .6-.3 .36 .36 0 0 1-.1 .7M167.9 160l.3 .4M167.9 160.1h.1M174.2 179.5h2.2M174.6 160.4a.44 .44 0 0 1-.1-.7 .44 .44 0 0 1 .7 0 .44 .44 0 0 1-.1 .7M175.3 179.5v2.2"/>
<path d="M176.6 160.4a.43 .43 0 0 1-.1-.7 .43 .43 0 0 1 .7 0 .43 .43 0 0 1-.1 .7M181.6 161.1l.2 .4 .5 .1M182 161.3v.3M183.3 160.4a.36 .36 0 0 1-.2-.6 .36 .36 0 0 1 .6 0 .36 .36 0 0 1-.2 .6M183.8 160.1h.1M184.4 160.1h12.6l.7 .3M265.1 160.4a.43 .43 0 0 1 0-.7 .43 .43 0 0 1 .6 0 .43 .43 0 0 1 0 .7M267.3 161.1l-.3 .4-.5 .1M271.9 160.4a.36 .36 0 0 1-.2-.6 .36 .36 0 0 1 .6 0 .36 .36 0 0 1-.2 .6M280.7 176.8a1.1 1.1 0 0 1 1.4-.1 1.1 1.1 0 0 1 .5 1.2 1.11 1.11 0 0 1-1.4 .5 1.11 1.11 0 0 1-.7-1.3zM280.8 177.5h1.5M281.6 176.8v1.4"/>
<path d="M281.6 162.1h17.6M291.6 160.4v34.3M291.6 161.1h3M294.6 160.9v.2M294.6 161.1v32.8M297.2 162.1l.1 .6h-.3zM297.2 162.1v11.6M297.2 179v13.9M300.8 160.4l.2 .6h-.3zM300.8 160.4v13.3M300.8 179v15.7M302.9 160.4h-157.1v34.3h157.1"/>
<path d="M352.9 175.9h7.3M354.8 178.7h.3l-.2 .6zM354.9 175.9v5.1M354.9 175.9l.2 .6h-.3zM358 173.6h1M358.4 173.4l.6 .2-.6 .1zM359 171.6v4.3a1.71 1.71 0 0 0-1.7 1.7 1.71 1.71 0 0 0 1.7 1.7M360.2 173.6l.6-.2v.3zM360.2 175.9a1.71 1.71 0 0 1 1.6 1.7 1.71 1.71 0 0 1-1.6 1.7h-7.3M360.2 171.6v4.3M360.2 173.6h3.5M371.4 176.6h14.3"/>
<path d="M99.5 184.3h-.6v1.6h.6M99.7 184.2v1.7M99.8 184.1v.4M99.8 184.5v1.6h25.2M99.8 184.2h-.3v1.7h.3M99.8 184.5h21.8M100.4 182.3v.8h.5M100.4 182.3h.7M100.7 181.1h.4v1.2M100.7 181.1v.4M100.7 183.3v.8h-.9M100.7 183.1v.2"/>
<path d="M100.7 183.8h-.9v.3M100.7 183.3h.4M100.9 181.5h-.5v.8M101.1 181.4h-.2v1.7h.2M101.1 182.3v.8M101.1 183.1v.1M101.1 184.5h.1M101.1 183.2v1.3M101.1 186.1h.1M101.1 183.1h21.9v1.7M101.1 183.2h21.9M121.6 183.5v2.1"/>
<path d="M121.6 183.5h1.4M121.6 185.6h1.4M123 184.8v1.3M123 184.8h2M125 186.4l.1 .4M125 186.4h16.9M125.1 186.4v.4M125.1 186.8h3.2M128.4 186.7l-.1 .1M128.4 186.7l13.4 .1M141.9 193.7h3.9M141.9 194.1h3.9"/>
<path d="M145.8 194.2h145.8M145.8 187.9h145.8M145.8 187.5h145.8M145.8 194v.1M152.1 193l1.5 .7M153 193.9l.1 .6h-.3zM153 192v7.8h22.4M154 194.7l.7 .2h16.6M167.3 197h2.2M167.5 197.9l.9 1.4M168.4 197v2.3M169.2 197.9l-.8 1.4"/>
<path d="M171.3 194.9h1.1M171.3 194.7v.2M172.4 194.9h6.9M172.4 194.7v.2M174.4 180.4l.9 1.3M176.1 180.4l-.8 1.3M179.3 194.9h1.1M179.3 194.7v.2M180.4 194.7v.2M197.7 194.7l-.7 .2h-16.6M281.6 193.9l.1 .6h-.3zM281.6 192v7.8h22.4"/>
<path d="M281.6 192.9h17.6M291.6 194.1h3M291.6 193.9h3M294.6 193.9h.1M294.6 193.9v.2M294.7 193.9l-.1 .2M295.8 197h2.3M296.1 197.9l.9 1.3M297 197v2.2M297 192.3h.3l-.1 .6zM297.8 197.9l-.8 1.3M300.7 194.1h.3l-.2 .6z"/>
<path d="M357.4 188v2.2M357.4 189.1h2.3M358.3 188.2l1.4 .9M359.7 189.1l-1.4 .8M156.9 200.2l-1.1 2.8M287.1 200.2l-1.1 2.8M4 245.2h123v47.8M4 253.7h123M4 259.4h123M52.4 245.2v47.8M83.5 253.7v5.7M104.7 253.7v5.7"/>
<path d="M216 253h200M216 248h65M216 258h65M228.6 243v15M255.2 243v15M281 243v50M296 243v30M346 243v30M361 243v30M381 253v20M392 253v20M416 243h-200v50"/>
<path d="M4 265h123M4 270.6h123M4 276.2h123M84.9 279.3h1.3M85.5 278.6v1.3M216 278h65M216 273h200M216 263h165M216 268h65M231 263v15M256 263v15M311 273v20"/>
<path d="M393.4 260.5l9-2.5v10l-9-2.5zM4 281.8h123M4 287.4h123M83.5 287.4v5.6M84.9 280.6h1.3M104.7 287.4v5.6M267.4 287.2h1.2M267.4 286h1.2M268 285.5v1.1"/>
<circle cx="135.1" cy="52.5" r="1"/>
<circle cx="135.1" cy="52.5" r=".97"/>
<circle cx="147.3" cy="53.2" r=".85"/>
<circle cx="147.3" cy="53.2" r=".82"/>
<circle cx="162.3" cy="45.5" r=".86"/>
<circle cx="162.3" cy="45.5" r=".71"/>
<circle cx="167.3" cy="45.5" r=".72"/>
<circle cx="167.3" cy="45.5" r=".86"/>
<circle cx="171.1" cy="45.5" r=".99"/>
<circle cx="171.1" cy="45.5" r=".96"/>
<circle cx="175.8" cy="45.5" r=".43"/>
<circle cx="175.8" cy="45.5" r=".86"/>
<circle cx="180.6" cy="45.5" r=".96"/>
<circle cx="180.6" cy="45.5" r=".98"/>
<circle cx="184.4" cy="45.5" r=".72"/>
<circle cx="184.4" cy="45.5" r=".86"/>
<circle cx="189.4" cy="45.5" r=".72"/>
<circle cx="189.4" cy="45.5" r=".86"/>
<circle cx="210.1" cy="44.9" r=".93"/>
<circle cx="238.7" cy="44.9" r=".93"/>
<circle cx="267.3" cy="44.9" r=".92"/>
<circle cx="281.6" cy="44.9" r=".92"/>
<circle cx="290.1" cy="53.2" r=".81"/>
<circle cx="290.1" cy="53.2" r=".85"/>
<circle cx="135.1" cy="68.2" r=".98"/>
<circle cx="135.1" cy="68.2" r=".95"/>
<circle cx="147.3" cy="67.5" r=".86"/>
<circle cx="147.3" cy="67.5" r=".81"/>
<circle cx="162.3" cy="75.2" r=".87"/>
<circle cx="162.3" cy="75.2" r=".71"/>
<circle cx="167.3" cy="75.2" r=".72"/>
<circle cx="167.3" cy="75.2" r=".87"/>
<circle cx="171.1" cy="75.2" r=".97"/>
<circle cx="171.1" cy="75.2" r=".99"/>
<circle cx="175.8" cy="75.2" r=".43"/>
<circle cx="175.8" cy="75.2" r=".86"/>
<circle cx="180.5" cy="75.2" r=".97"/>
<circle cx="180.6" cy="75.2" r=".98"/>
<circle cx="184.4" cy="75.2" r=".72"/>
<circle cx="184.4" cy="75.2" r=".87"/>
<circle cx="189.4" cy="75.2" r=".72"/>
<circle cx="189.4" cy="75.2" r=".87"/>
<circle cx="210.1" cy="75.8" r=".93"/>
<circle cx="238.7" cy="75.8" r=".93"/>
<circle cx="265.4" cy="77.8" r=".77"/>
<circle cx="265.4" cy="77.8" r=".75"/>
<circle cx="281.6" cy="75.8" r=".92"/>
<circle cx="290.1" cy="67.5" r=".86"/>
<circle cx="290.1" cy="67.5" r=".81"/>
<circle cx="157.1" cy="82" r=".98"/>
<circle cx="168.4" cy="118.7" r=".85"/>
<circle cx="168.4" cy="118.7" r=".75"/>
<circle cx="172.8" cy="115.4" r=".28"/>
<circle cx="172.8" cy="115.4" r=".86"/>
<circle cx="172.9" cy="115.4" r=".77"/>
<circle cx="174.7" cy="115.9" r=".77"/>
<circle cx="174.7" cy="115.9" r=".74"/>
<circle cx="177" cy="116" r=".74"/>
<circle cx="183.3" cy="118.7" r=".74"/>
<circle cx="183.3" cy="118.7" r=".86"/>
<circle cx="265.6" cy="118.7" r=".85"/>
<circle cx="265.6" cy="118.7" r=".76"/>
<circle cx="265.6" cy="118.7" r=".74"/>
<circle cx="271.8" cy="118.7" r=".85"/>
<circle cx="271.8" cy="118.7" r=".75"/>
<circle cx="147.1" cy="121.7" r=".81"/>
<circle cx="147.1" cy="121.7" r=".85"/>
<circle cx="290.3" cy="121.7" r=".86"/>
<circle cx="290.3" cy="121.7" r=".81"/>
<circle cx="348.2" cy="125.2" r="1.43"/>
<circle cx="348.2" cy="132" r="1.43"/>
<circle cx="348.2" cy="125.2" r="1.57"/>
<circle cx="348.2" cy="132.1" r="1.57"/>
<circle cx="348.3" cy="132.1" r="1.19"/>
<circle cx="348.3" cy="125.2" r="1.18"/>
<circle cx="362.8" cy="132" r="1.43"/>
<circle cx="362.8" cy="132.1" r="1.57"/>
<circle cx="362.8" cy="132" r="1.19"/>
<circle cx="362.8" cy="132.1" r="1.22"/>
<circle cx="377.4" cy="125.2" r="1.57"/>
<circle cx="377.4" cy="132.1" r="1.57"/>
<circle cx="377.4" cy="125.2" r="1.18"/>
<circle cx="377.4" cy="125.2" r="1.21"/>
<circle cx="377.4" cy="125.2" r="1.42"/>
<circle cx="377.4" cy="132" r="1.42"/>
<circle cx="377.4" cy="132" r="1.19"/>
<circle cx="150" cy="173.2" r=".48"/>
<circle cx="153" cy="162.1" r=".97"/>
<circle cx="153" cy="162.1" r=".93"/>
<circle cx="153" cy="177.5" r=".85"/>
<circle cx="174.9" cy="160" r=".34"/>
<circle cx="176.8" cy="160" r=".35"/>
<circle cx="181.6" cy="162.1" r=".97"/>
<circle cx="181.6" cy="177.5" r=".86"/>
<circle cx="181.6" cy="162.1" r=".93"/>
<circle cx="210.1" cy="162.1" r=".98"/>
<circle cx="210.1" cy="162.1" r=".93"/>
<circle cx="238.7" cy="162.1" r=".98"/>
<circle cx="238.7" cy="162.1" r=".93"/>
<circle cx="265.4" cy="160" r=".34"/>
<circle cx="267.3" cy="162.1" r=".98"/>
<circle cx="267.3" cy="162.1" r=".94"/>
<circle cx="281.3" cy="177.5" r="3"/>
<circle cx="281.6" cy="162.1" r=".98"/>
<circle cx="281.6" cy="162.1" r=".94"/>
<circle cx="287.4" cy="173.2" r=".47"/>
<circle cx="150" cy="181.8" r=".48"/>
<circle cx="153" cy="192.9" r=".93"/>
<circle cx="153" cy="192.9" r=".96"/>
<circle cx="163.4" cy="180.6" r=".99"/>
<circle cx="181.6" cy="192.9" r=".93"/>
<circle cx="181.6" cy="192.9" r=".96"/>
<circle cx="210.1" cy="192.9" r=".93"/>
<circle cx="210.1" cy="192.9" r=".97"/>
<circle cx="238.7" cy="192.9" r=".93"/>
<circle cx="238.7" cy="192.9" r=".97"/>
<circle cx="267.3" cy="193" r=".94"/>
<circle cx="267.3" cy="192.9" r=".97"/>
<circle cx="281.6" cy="193" r=".94"/>
<circle cx="281.6" cy="192.9" r=".97"/>
<circle cx="287.4" cy="181.8" r=".47"/>
<circle cx="156.3" cy="201.6" r="1"/>
<circle cx="286.6" cy="201.6" r=".99"/>
</g>
<path d="M412.4 262.3a2.5 2.5 0 0 0-4.1-1.1 2.5 2.5 0 0 0 1 4.2 2.5 2.5 0 0 0 3.2-2.9l-.1-.2" fill="none" stroke="#000" stroke-width=".3" stroke-dasharray="30.5 1.3 1.3 1.3" stroke-dashoffset="24.5" stroke-linecap="butt"/>
<path d="M414.8 261.5a5 5 0 0 0-8.3-2 5 5 0 0 0 2.2 8.3 5 5 0 0 0 6.2-6l-.1-.3" fill="none" stroke="#000" stroke-width=".3" stroke-dasharray="30.5 1.3 1.3 1.3" stroke-dashoffset="16.7" stroke-linecap="butt"/>
<path d="M362.8 121.6v14.3" fill="none" stroke="#000" stroke-width=".3" stroke-dasharray="30.5 1.3 1.3 1.3" stroke-dashoffset="25.2"/>
<path d="M280.1 177.5h-.1M281.6 176.1v-.2M281.6 178.9v.2M283 177.5h.2" fill="none" stroke="#000" stroke-width=".3" stroke-dasharray="30.5 1.3 1.3 1.3"/>
<path d="M410 255.7v14.9" fill="none" stroke="#000" stroke-width=".3" stroke-dasharray="30.5 1.3 1.3 1.3" stroke-dashoffset="25"/>
<path d="M403.4 263l12.6-.1" fill="none" stroke="#000" stroke-width=".3" stroke-dasharray="30.5 1.3 1.3 1.3" stroke-dashoffset="26.1"/>
<path d="M216 248v5" fill="none" stroke="#000" stroke-width=".3" stroke-dasharray="30.5 1.3 1.3 1.3" stroke-dashoffset="29.9"/>
<path d="M146.9 45.5v29.7M175.9 45.5v29.7M261.6 45.5v29.7M290.6 45.5v29.7" fill="none" stroke="#f00" stroke-width=".3" stroke-dasharray="30.5 1.3 1.3 1.3" stroke-dashoffset="17.5"/>
<g fill="#000">
<path d="M345.2 132.4l.6 .1-.6 .1z"/>
<path d="M125 29.9l.6-.1v.3zM175.3 29.8l.6 .1-.6 .2zM125 40.6l.6-.2v.3zM146.3 40.4l.6 .2-.6 .1z"/>
<path d="M149.9 34.3l.6-.2v.3zM201.3 34.1l.6 .2-.6 .1z"/>
<path d="M162.3 37.3l.6-.2v.4zM188.8 37.1l.6 .2-.6 .2z"/>
<path d="M294.1 37.1l.6 .2-.6 .2zM290.5 37.3l.6-.2v.4zM260.9 29.8l.6 .1-.6 .2zM175.9 29.9l.6-.1v.3z"/>
<path d="M196.6 45.5l.2 .6h-.3zM196.5 74.6h.3l-.2 .6zM383.9 112.8l.1 .6h-.3zM383.7 133.9h.3l-.1 .6zM300.8 160.4l.2 .6h-.3zM300.7 194.1h.3l-.2 .6zM297.2 162.1l.1 .6h-.3zM297 192.3h.3l-.1 .6z"/>
<path d="M125 109.2l.6-.1v.3zM294.1 109.1l.6 .1-.6 .2zM167.3 40.6l.6-.2v.3zM183.8 40.4l.6 .2-.6 .1zM189.4 76.1l-.1 .6h.3zM175.9 76.1l-.2 .6h.3zM362.8 137.6l.6-.1v.3zM379.4 137.5l.6 .1-.6 .2zM125 156.5l.6-.2v.3zM152.4 156.3l.6 .2-.6 .1zM153 156.5l.6-.2v.3zM181 156.3l.6 .2-.6 .1zM153 178.4l-.2 .6h.3zM153 193.9l-.2 .6h.3zM281.6 193.9l-.2 .6h.3zM210.1 156.5l.6-.2v.3zM238.1 156.3l.6 .2-.6 .1z"/>
<path d="M379.7 108.6l.6 .2-.6 .1zM345.4 108.8l.6-.2v.3z"/>
<path d="M362.2 137.5l.6 .1-.6 .2zM345.8 137.6l.6-.1v.3zM294.1 156.3l.6 .2-.6 .1zM281.6 156.5l.6-.2v.3zM209.5 156.3l.6 .2-.6 .1zM181.6 156.5l.6-.2v.3z"/>
<path d="M238.7 156.5l.6-.2v.3zM266.7 156.3l.6 .2-.6 .1z"/>
<path d="M267.3 156.5l.6-.2v.3zM281 156.3l.6 .2-.6 .1z"/>
<path d="M354.9 175.9l.2 .6h-.3zM354.8 178.7h.3l-.2 .6z"/>
<path d="M360.2 173.6l.6-.2v.3zM358.4 173.4l.6 .2-.6 .1z"/>
</g>
<g font-size="6.3">
<text x="282.1" y="250.3">名称</text>
<text x="347.1" y="250.3">图号</text>
<text x="282.1" y="260.3">材质</text>
<text x="347.1" y="260.3">质量</text>
<text x="383.3" y="262.1">视</text>
<text x="383.3" y="269.9">图</text>
<text x="282.1" y="270.3">版次</text>
<text x="347.1" y="270.3">比例</text>
</g>
<g font-size="4.2">
<text x="4.8" y="237.6">注意：1.行走平行度（正面+侧面），450行程内，≤±0.03mm，1000行程内，≤±0.05mm。</text>
<text x="12.2" y="243.3">2.本体形变，450行程内，≤±0.03mm，1000行程内，≤±0.05mm。</text>
<text x="18.6" y="251.3">型号/规格</text>
<text x="69.5" y="251.3">GTH12-300-BC-M40-C4</text>
<text x="300.8" y="249.5">GTH12-300-BC-M40-C4</text>
<text x="14.4" y="258.3">螺杆型号/规格</text>
<text x="19.7" y="263.9">有效行程</text>
<text x="63.7" y="258.3">1605</text>
<text x="86.5" y="263.9">300</text>
<text x="89.9" y="258.3">1610</text>
<text x="111.7" y="258.3">1620</text>
<text x="19.7" y="269.5">精度等级</text>
<text x="87.6" y="269.5">C7</text>
<text x="259" y="267">2022/9/23</text>
<text x="19.7" y="275.2">马达容量</text>
<text x="74.9" y="275.2">400W（无刹车）</text>
<text x="15.5" y="280.8">重复定位精度</text>
<text x="86.7" y="280.8">0.02</text>
<text x="9.1" y="286.4">感应开关方式及数量</text>
<text x="72.7" y="286.4">外挂型三只（C4）</text>
<text x="15.5" y="292">建议最快速度</text>
<text x="60.5" y="292">250MM/S</text>
<text x="86.7" y="292">500MM/S</text>
<text x="107.4" y="292">1000MM/S</text>
</g>
<g font-size="4.1">
<text x="285.3" y="179">I</text>
<text x="377.6" y="175.4">I</text>
<text x="371.4" y="180.6">2 : 3.5</text>
</g>
<g font-size="3.5">
<text x="135" y="31.2">178 滑台原始位置</text>
<text x="178.1" y="35.5">182</text>
<text x="264.3" y="31.2">300 有效行程</text>
<text x="84.8" y="41.8">76.50 滑台极限位置 1</text>
<text x="178.9" y="41.8">60</text>
<text x="178.9" y="38.6">95</text>
<text x="297.5" y="38.6">14.50 滑台极限位置 1</text>
<text x="197.9" y="62.7" transform="rotate(-90 197.9 62.7)">104</text>
<text x="148.3" y="83.3">2 x</text>
<text x="158.7" y="83.3">6 H7</text>
<text x="171.9" y="83.3">8</text>
<text x="191" y="83.3">8 x M6 贯穿</text>
<text x="208.3" y="110.5">594</text>
<text x="360.3" y="110">122</text>
<text x="385.1" y="125" transform="rotate(-90 385.1 125)">76</text>
<text x="333.5" y="132">基准面</text>
<text x="349.9" y="138.9">59.50</text>
<text x="370.1" y="138.9">60</text>
<text x="137.7" y="157.7">98</text>
<text x="164.9" y="157.7">100</text>
<text x="193.2" y="157.7">100</text>
<text x="221.7" y="157.7">100</text>
<text x="250.5" y="157.7">100</text>
<text x="273.6" y="157.7">50</text>
<text x="286" y="157.7">46</text>
<text x="298.5" y="179" transform="rotate(-90 298.5 179)">108</text>
<text x="302.1" y="179" transform="rotate(-90 302.1 179)">120</text>
<text x="363.7" y="174.8">2</text>
<text x="154.6" y="181.8">2 x</text>
<text x="165" y="181.8">6 H7</text>
<text x="178.2" y="181.8">6</text>
<text x="352.7" y="191.6" transform="rotate(-90 352.7 191.6)">+0.012</text>
<text x="356.2" y="189.8" transform="rotate(-90 356.2 189.8)">0</text>
<text x="359.7" y="187.3" transform="rotate(-90 359.7 187.3)">6</text>
<text x="356.2" y="195.1" transform="rotate(-90 356.2 195.1)">6</text>
<text x="154.6" y="199.3">8 x M8</text>
<text x="157.9" y="202.8">6.5 贯穿</text>
<text x="171.2" y="199.3">16</text>
<text x="283.2" y="199.3">4 x M8</text>
<text x="288.2" y="202.8">6.5 贯穿</text>
<text x="299.8" y="199.3">16</text>
<text x="221.4" y="246.8">1</text>
<text x="221.4" y="251.8">2</text>
<text x="218.8" y="256.8">序号</text>
<text x="232.2" y="256.8">修 订 版 次</text>
<text x="257.5" y="256.8">设计变更编号</text>
<text x="228.2" y="261.8">设</text>
<text x="240.1" y="261.8">计</text>
<text x="252" y="261.8">变</text>
<text x="263.9" y="261.8">更</text>
<text x="219.1" y="266.7">设 计</text>
<text x="366.6" y="269.3">1:3.5</text>
<text x="219.1" y="271.7">校 核</text>
<text x="219.1" y="276.7">批 准</text>
<text x="222.9" y="282.7">技术要求：</text>
<text x="231.8" y="287.3">1、未标注公差全部 0.1</text>
<text x="231.7" y="291.8">2、未标注倒角全部C0.3</text>
</g>
</svg>
